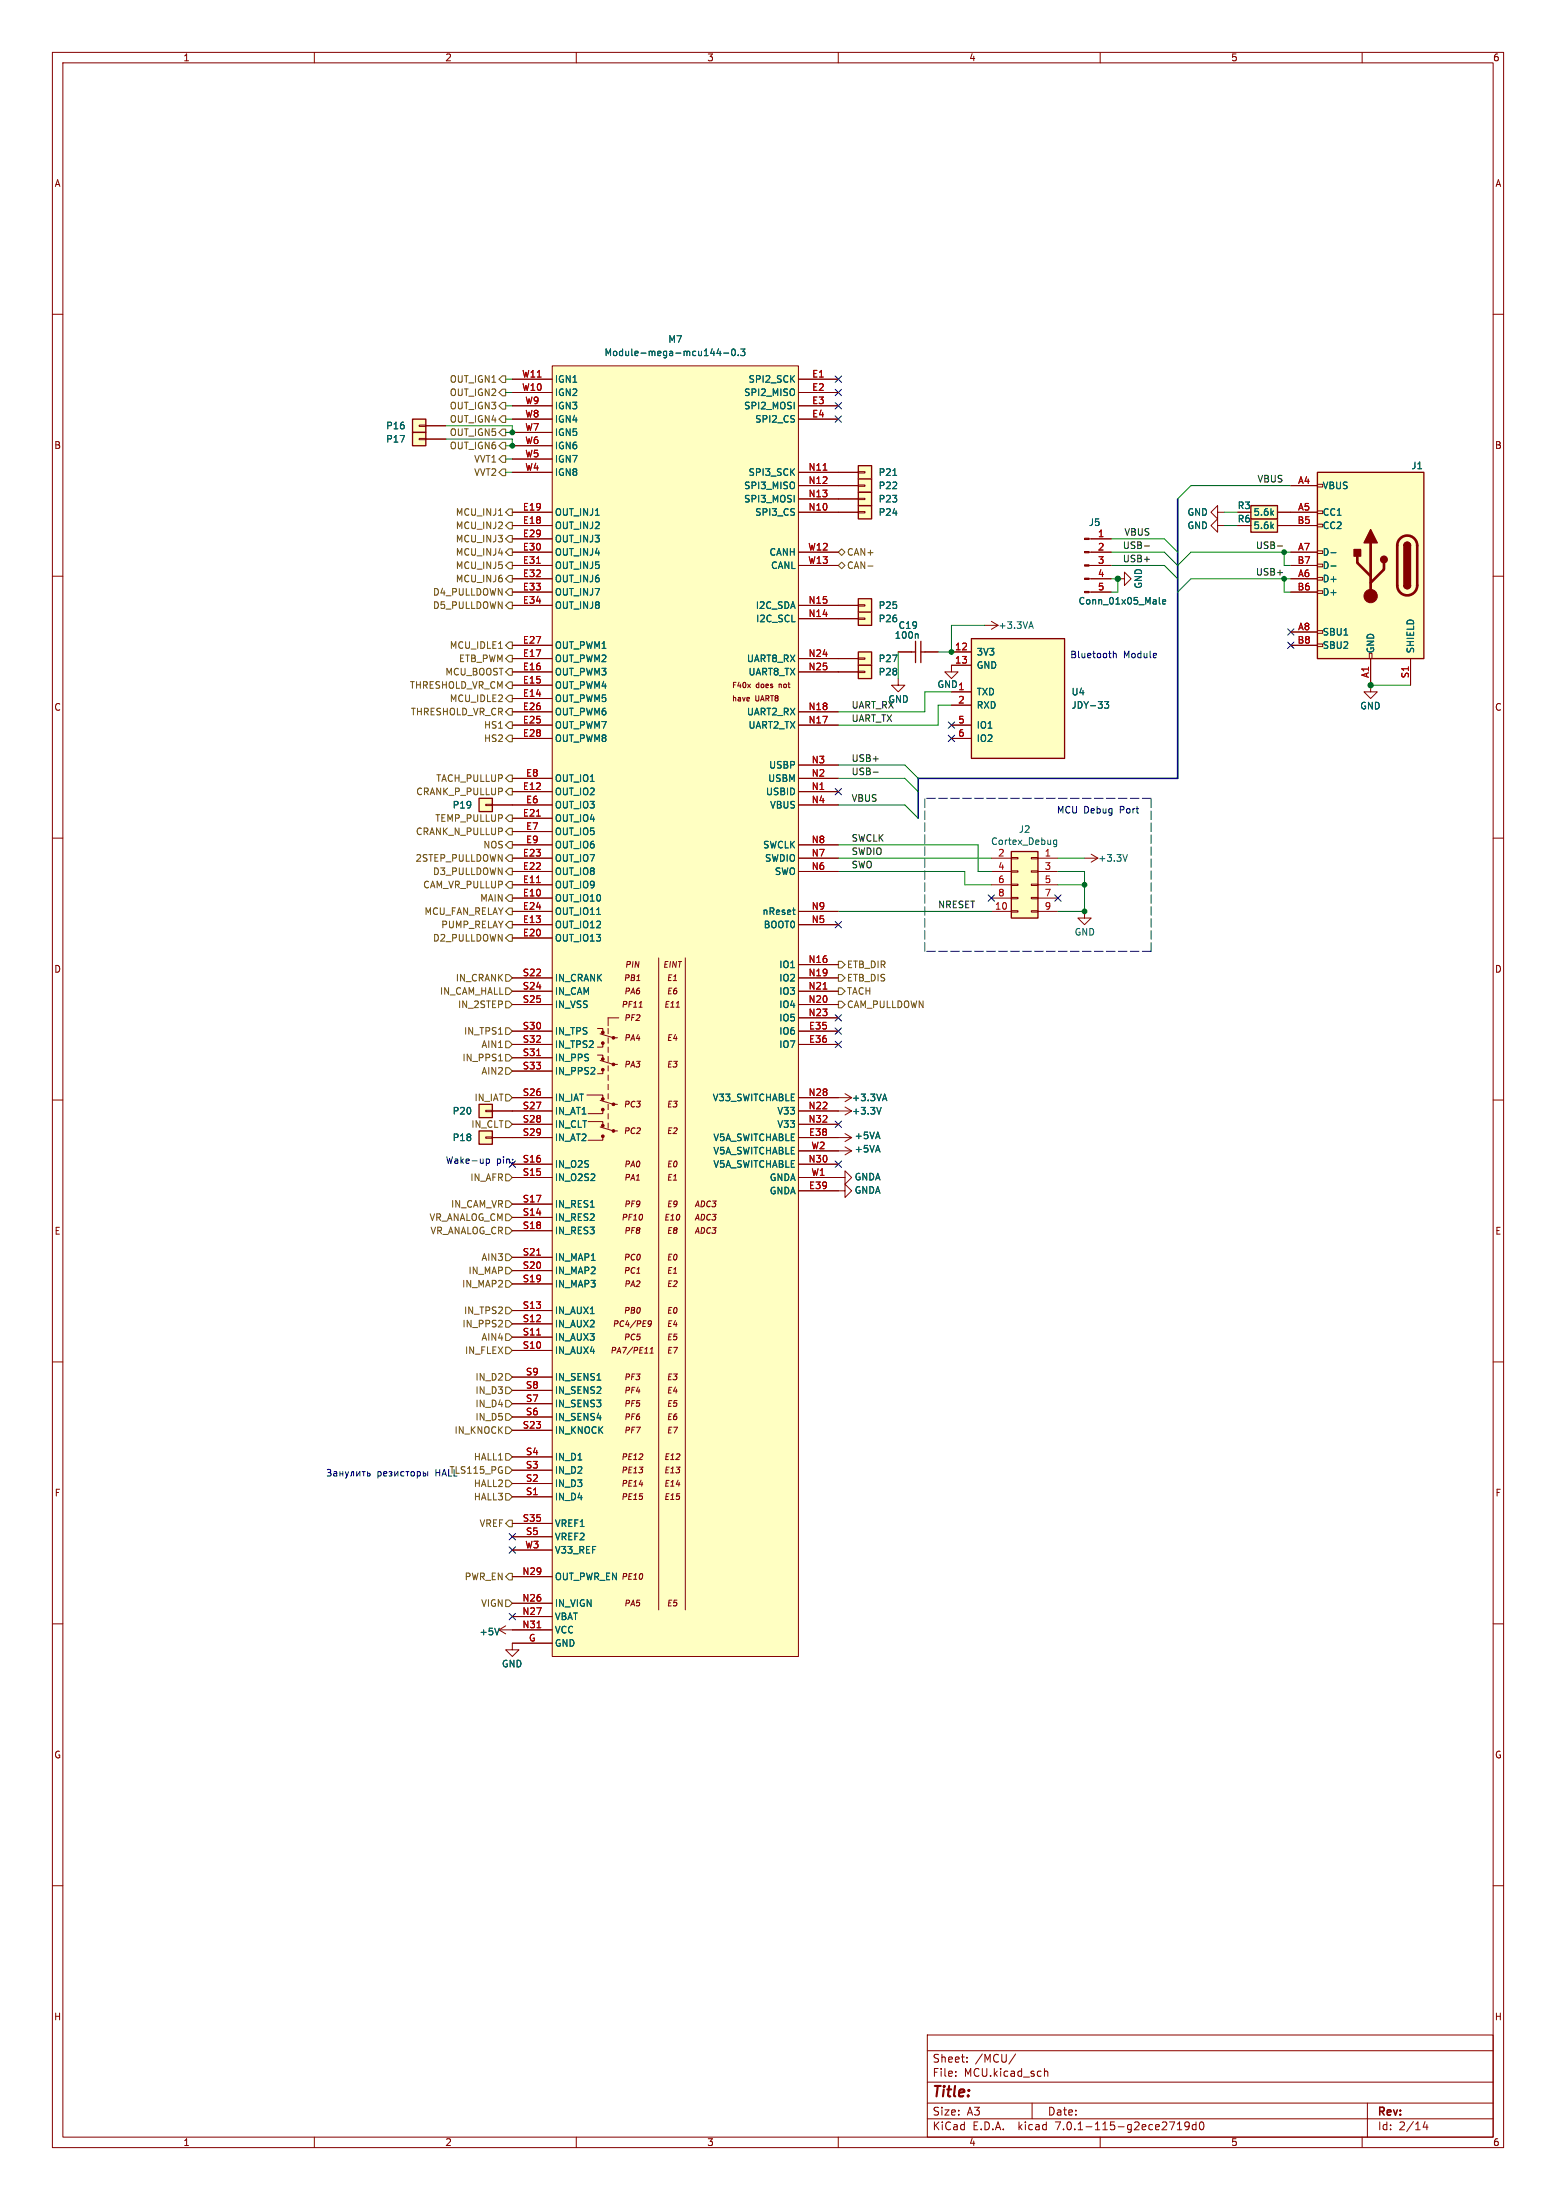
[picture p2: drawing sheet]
<svg xmlns="http://www.w3.org/2000/svg" width="297mm" height="420mm" viewBox="0 0 297 420" stroke-linecap="round" stroke-linejoin="round" font-family="sans-serif">
<g fill="none" stroke="#840000" stroke-width=".19">
<path d="M10 10h277v400h-277zM12 12h273v396h-273zM60 10v2M110 10v2M160 10v2M210 10v2M260 10v2M10 60h2M285 60h2M97.8 72.4h7.6M97.8 74.9h7.6M97.8 77.5h7.6"/>
<path d="M105.4 69.9h47v246.3h-47zM152.4 72.4h7.6M152.4 74.9h7.6M152.4 77.5h7.6M80 81.2h1.3v.2h-1.3zM80 83.7h1.3v.2h-1.3zM81.3 81.3h3.8M81.3 83.8h3.8M97.8 97.8h7.6M97.8 80h7.6M97.8 90.2h7.6M97.8 87.6h7.6"/>
<path d="M97.8 85.1h7.6M97.8 82.6h7.6M152.4 97.8h11.4M152.4 80h7.6M152.4 90.2h11.4M152.4 92.7h11.4M152.4 95.3h11.4M163.8 90h1.3v.3h-1.3zM163.8 97.7h1.3v.2h-1.3zM163.8 92.6h1.3v.2h-1.3zM163.8 95.1h1.3v.3h-1.3zM232.4 97.8v1.3l-1.3-1.3 1.3-1.3v1.3h1.3"/>
<path d="M243.8 97.8h7.7M246.4 92.7h5.1M251.5 97.5h1v.5h-1zM251.5 92.5h1v.5h-1zM10 110h2M97.8 100.3h7.6M97.8 113h7.6M97.8 110.5h7.6M97.8 108h7.6M97.8 105.4h7.6M97.8 102.9h7.6M97.8 115.6h7.6"/>
<path d="M152.4 108h7.6M152.4 105.4h7.6M152.4 115.6h11.4M152.4 118.1h11.4M163.8 118h1.3v.2h-1.3zM163.8 115.4h1.3v.3h-1.3zM188 119.4h2.5M189.2 118.6l1.3 .8M190.5 119.4l-1.3 .7M207.9 113h4.2M207.9 110.5h4.2M207.9 108h4.2"/>
<path d="M207.9 105.4h4.2M207.9 102.9h4.2M213.4 110.5h1.2v-1.3l1.3 1.3-1.3 1.3v-1.3M232.4 100.3v1.3l-1.3-1.3 1.3-1.2v1.2h1.3M243.8 100.3h7.7M246.4 113h5.1M246.4 110.5h5.1M246.4 108h5.1M246.4 105.4h5.1M251.5 112.8h1v.5h-1zM251.5 110.2h1v.5h-1zM251.5 107.7h1v.5h-1z"/>
<path d="M251.5 105.2h1v.5h-1zM251.5 100.1h1v.5h-1zM285 110h2M97.8 133.4h7.6M97.8 130.8h7.6M97.8 128.3h7.6M97.8 125.7h7.6M97.8 138.4h7.6M97.8 135.9h7.6M97.8 123.2h7.6M152.4 128.3h11.4M152.4 125.7h11.4"/>
<path d="M152.4 138.4h7.6M152.4 135.9h7.6M163.8 125.6h1.3v.3h-1.3zM163.8 128.1h1.3v.3h-1.3zM171.4 129.5v1.3h1.3l-1.3 1.3-1.2-1.3h1.2M171.4 124.5h2.6M176.5 124.5h2.6M181.6 138.4h3.8M181.6 132.1h3.8M181.6 124.5h3.8M181.6 134.6h3.8M185.4 127h-3.8v1.3h1.3l-1.3 1.2-1.3-1.2h1.3"/>
<path d="M246.4 123.2h5.1M246.4 120.7h5.1M251.5 122.9h1v.5h-1zM251.5 120.4h1v.5h-1zM261.4 124.7h.5v1h-.5zM261.6 125.7v6.4h-1.3l1.3 1.3 1.3-1.3h-1.3M269.2 125.7v5.1M10 160h2M92.7 153.5h1.3v.3h-1.3zM94 153.7h11.4M97.8 151.1h7.6M97.8 156.2h7.6"/>
<path d="M97.8 141h7.6M97.8 158.8h7.6M97.8 148.6h7.6M152.4 151.1h7.6M152.4 153.7h7.6M152.4 148.6h7.6M152.4 146.1h7.6M181.6 141h3.8M285 160h2M97.8 163.8h7.6M97.8 174h7.6M97.8 166.4h7.6"/>
<path d="M97.8 168.9h7.6M97.8 171.5h7.6M97.8 176.5h7.6M97.8 179.1h7.6M97.8 161.3h7.6M152.4 163.8h7.6M152.4 174h7.6M152.4 166.4h7.6M152.4 176.5h7.6M152.4 161.3h7.6M189.2 163.8h3.8M189.2 174h3.8"/>
<path d="M189.2 166.4h3.8M189.2 168.9h3.8M189.2 171.5h3.8M193 173.9h1.3v.2h-1.3zM193 171.3h1.3v.3h-1.3zM193 168.8h1.3v.2h-1.3zM193 166.2h1.3v.3h-1.3zM193 163.7h1.3v.3h-1.3zM196.8 173.9h1.3v.2h-1.3zM196.8 171.3h1.3v.3h-1.3zM196.8 168.8h1.3v.2h-1.3zM196.8 166.2h1.3v.3h-1.3z"/>
<path d="M196.8 163.7h1.3v.3h-1.3zM198.1 163.8h3.8M198.1 174h3.8M198.1 166.4h3.8M198.1 168.9h3.8M198.1 171.5h3.8M207 174v1.3h1.3l-1.3 1.2-1.3-1.2h1.3M207 163.8h2.5M208.3 163.1l1.2 .7M209.5 163.8l-1.2 .8M97.8 196.9h7.6M97.8 199.4h7.6"/>
<path d="M97.8 186.7h7.6M97.8 191.8h7.6M97.8 189.2h7.6M114 196.3h1.1v.8M114.6 197.4l2.5 .7h.8M115.1 199.1v.8h-1.1M116.1 196.3v1.1M116.1 198.1v1M116.1 199.9v1M118.1 194.3h-2v1.5M125.7 182.9v124.4M130.8 182.9v124.4"/>
<path d="M152.4 194.3h7.6M152.4 196.9h7.6M152.4 199.4h7.6M152.4 184.2h7.6M152.4 186.7h7.6M152.4 191.8h7.6M152.4 189.2h7.6M10 210h2M92.7 217h1.3v.3h-1.3zM92.7 212h1.3v.2h-1.3zM94 217.2h11.4M94 212.1h11.4"/>
<path d="M97.8 209.6h7.6M97.8 214.6h7.6M97.8 201.9h7.6M97.8 204.5h7.6M112 209h3.1v.8M112.3 214.1h2.8v.8M114 201.4h1.1v.8M114.6 215.1l2.5 .8h.8M114.6 210.1l2.5 .7h.8M114.6 202.4l2.5 .8h.8M115.1 216.9v.8h-2.8M115.1 211.8v.8h-2.8"/>
<path d="M115.1 204.2v.8h-1.1M116.1 201.7v1M116.1 203.5v1M116.1 205.2v1M116.1 207v1M116.1 208.8v1M116.1 210.8v1M116.1 212.6v1M116.1 214.4v1M152.4 217.2h10.2M152.4 212.1h10.2M152.4 209.6h10.2"/>
<path d="M152.4 214.6h7.6M152.4 219.7h10.2M161.3 211.3l1.3 .8M161.3 218.9l1.3 .8M161.3 216.4l1.3 .8M161.3 208.8l1.3 .8M162.6 212.1l-1.3 .8M162.6 219.7l-1.3 .8M162.6 217.2l-1.3 .7M162.6 209.6l-1.3 .7M285 210h2M97.8 222.3h7.6"/>
<path d="M97.8 232.4h7.6M97.8 224.8h7.6M97.8 229.9h7.6M97.8 235h7.6M152.4 227.3h8.9v-1.2l1.3 1.2-1.3 1.3v-1.3M152.4 224.8h8.9v-1.3l1.3 1.3-1.3 1.3v-1.3M152.4 222.3h7.6M10 260h2M97.8 257.8h7.6M97.8 255.3h7.6M97.8 252.7h7.6M97.8 250.2h7.6"/>
<path d="M97.8 245.1h7.6M97.8 242.6h7.6M97.8 240h7.6M123.8 252.2l.4-.1 .2 .2-.2 .7-.2 .2h-.3M124.1 258.3h.6M124.2 257.5l.3-.3-.1 1.1M124.3 252.6l-.2 .2h-.3M285 260h2M97.8 273.1h7.6M97.8 278.1h7.6M97.8 270.5h7.6M97.8 268h7.6"/>
<path d="M97.8 265.4h7.6M97.8 262.9h7.6M97.8 285.8h7.6M97.8 283.2h7.6M97.8 280.7h7.6M97.8 290.8h7.6M97.8 293.4h7.6M97.8 295.9h7.6M10 310h2M95.2 311.2h10.2M95.2 311.2l1.3 .7M96.5 310.4l-1.3 .8"/>
<path d="M97.8 306.1h7.6M97.8 308.6h7.6M97.8 301h7.6M105.4 313.7h-7.6v1.3h-1.3l1.3 1.2 1.3-1.2h-1.3M285 310h2M10 360h2M285 360h2M177 388.5h108v19.5h-108zM177 397.5h108M177 391.5h108M182.4 396.2v.2M182.4 395.5v.1"/>
<path d="M184.6 393.5v.2M184.6 392.8v.1M193.9 392.1l-1.3 1.9M199.4 394.9v1.5M199.4 395.5l.2-.1 .3 .1 .1 .9M60 408v2M110 408v2M160 408v2M177 404.5h108M177 401.5h108M197 401.5v3M210 408v2"/>
<path d="M224.7 406.6h.9M224.7 405.5l.4-.4v1.5M227 405.7l-.3 .3h-.3l-.3-.3 .2-.5 .4-.1 .2 .1a.99 .99 0 0 1-.3 1.4h-.3M228.3 405.7l-.4-.1-.3 .3 .1 .6h.6M228.3 405.1v1.5M229.1 405.2l.2-.1a.8 .8 0 0 1 .5 .7 .8 .8 0 0 1-.5 .8 1 1 0 0 1-.2-1.4zM260 408v2M261 401.5v6.5M272 405l-.4 1.1h1M272.4 405.6v1"/>
</g>
<g fill="none" stroke="#006464" stroke-width=".19">
<path d="M137.2 66.6l-.3 .9h.7M137.5 67.1v.8M138.1 67.4h1M139.8 66.7l.1-.1a.68 .68 0 0 1 .5 .7 .68 .68 0 0 1-.5 .6 .84 .84 0 0 1-.1-1.2zM140.9 67.8v.1M141.4 66.6h.8l-.4 .5 .3 .1v.6l-.2 .1-.5-.1M170.4 90.8h.8M196.5 119.6h.6M196.8 118.7l.4 1.3M221.3 114.1v1l.2 .2M221.9 114.9l.6-.1-.1-.3h-.3l-.2 .2 .1 .6h.4M254 105.5h1"/>
<path d="M254 108.1h1M175.1 121l.2 .2v.7M210.8 133.9h.8l-.4 .5 .4 .1v.6l-.2 .1-.5-.1M151.3 173.7h.5M151.5 174.5l.3 .1M201.7 160.4v1l-.3 .2h-.3M201.7 160.4h-.4l-.2 .2 .1 .6h.5M215.2 163.1l-.4 1.3M168.2 211.4l-.4 1.3M168.6 209.8h.6M168.9 208.9l.4 1.2M95.3 310.8l-.4 1.3"/>
</g>
<g fill="#ffffc2" stroke="#ffffc2" stroke-width=".19">
<path d="M193 162.6h5.1v12.7h-5.1z"/>
<path d="M238.8 99.1h5v2.5h-5z"/>
<path d="M238.8 96.5h5v2.6h-5z"/>
<path d="M91.4 215.9h2.6v2.5h-2.6z"/>
<path d="M91.4 210.8h2.6v2.6h-2.6z"/>
<path d="M78.7 80h2.6v2.6h-2.6z"/>
<path d="M78.7 82.6h2.6v2.5h-2.6z"/>
<path d="M105.4 69.9h47v246.3h-47z"/>
<path d="M251.5 90.2h20.3v35.5h-20.3z"/>
<path d="M185.4 121.9h17.8v22.9h-17.8z"/>
<path d="M163.8 88.9h2.6v2.5h-2.6z"/>
<path d="M163.8 96.5h2.6v2.6h-2.6z"/>
<path d="M163.8 91.4h2.6v2.6h-2.6z"/>
<path d="M163.8 94h2.6v2.5h-2.6z"/>
<path d="M163.8 124.5h2.6v2.5h-2.6z"/>
<path d="M163.8 116.8h2.6v2.6h-2.6z"/>
<path d="M163.8 114.3h2.6v2.5h-2.6z"/>
<path d="M91.4 152.4h2.6v2.5h-2.6z"/>
<path d="M163.8 127h2.6v2.5h-2.6z"/>
</g>
<g fill="none" stroke="#840000" stroke-width=".25">
<path d="M78.7 80h2.6v2.6h-2.6zM78.7 82.6h2.6v2.5h-2.6zM163.8 88.9h2.6v2.5h-2.6zM163.8 96.5h2.6v2.6h-2.6zM163.8 91.4h2.6v2.6h-2.6zM163.8 94h2.6v2.5h-2.6zM238.8 99.1h5v2.5h-5zM238.8 96.5h5v2.6h-5zM251.5 90.2h20.3v35.5h-20.3zM163.8 116.8h2.6v2.6h-2.6zM163.8 114.3h2.6v2.5h-2.6zM268 111.8a.64 .64 0 0 0 .6 .6 .64 .64 0 0 0 .6-.6"/>
<path d="M268 104.1a.64 .64 0 0 1 .6-.6 .64 .64 0 0 1 .6 .6M163.8 124.5h2.6v2.5h-2.6zM163.8 127h2.6v2.5h-2.6zM174 124.5h.8M174.8 122.4v4.1M175.8 124.5h.7M175.8 122.4v4.1M185.4 121.9h17.8v22.9h-17.8zM91.4 152.4h2.6v2.5h-2.6zM193 162.6h5.1v12.7h-5.1zM91.4 215.9h2.6v2.5h-2.6zM91.4 210.8h2.6v2.6h-2.6z"/>
</g>
<g fill="#840000" stroke="#840000" stroke-width=".19">
<path d="M207 112.9h.9v.3h-.9z"/>
<path d="M207 110.4h.9v.2h-.9z"/>
<path d="M207 107.8h.9v.3h-.9z"/>
<path d="M207 105.3h.9v.2h-.9z"/>
<path d="M207 102.7h.9v.3h-.9z"/>
<circle cx="115.1" cy="216.9" r=".25"/>
<circle cx="115.1" cy="214.9" r=".25"/>
<circle cx="115.1" cy="211.8" r=".25"/>
<circle cx="115.1" cy="209.8" r=".25"/>
<circle cx="115.1" cy="204.2" r=".25"/>
<circle cx="115.1" cy="202.2" r=".25"/>
<circle cx="115.1" cy="199.1" r=".25"/>
<circle cx="115.1" cy="197.1" r=".25"/>
<circle cx="117.1" cy="215.9" r=".25"/>
<circle cx="117.1" cy="210.8" r=".25"/>
<circle cx="117.1" cy="203.2" r=".25"/>
<circle cx="117.1" cy="198.1" r=".25"/>
<circle cx="261.6" cy="113.8" r="1.27"/>
</g>
<path d="M157.1 89.8h.7M157.1 188.8h.7M102.4 201.5h.8M102.4 239.6h.8M102.4 254.9h.8M102.5 310.7h.7" fill="none" stroke="#a90000" stroke-width=".19"/>
<path d="M259.1 106.2v1.2l2.5 2.6M261.6 103.6v10.2M264.2 107.4v1.3l-2.6 2.6M267.3 102.8a1.9 1.9 0 0 1 2-.4 1.9 1.9 0 0 1 1.2 1.7v7.7a1.91 1.91 0 0 1-1.9 1.9 1.91 1.91 0 0 1-1.9-1.9v-7.8l.2-.7z" fill="none" stroke="#840000" stroke-width=".51"/>
<g fill="#840000" stroke="#840000" stroke-width=".25">
<path d="M268 111.8h1.2a.64 .64 0 0 1-.6 .6 .64 .64 0 0 1-.6-.6z"/>
<path d="M268 104.1h1.2v7.7h-1.2z"/>
<path d="M268.2 103.7a.63 .63 0 0 1 .6-.1 .63 .63 0 0 1 .4 .5h-1.2z"/>
<path d="M261.6 101.1l1.3 2.5h-2.6z"/>
<path d="M258.4 104.9h1.3v1.3h-1.3z"/>
<circle cx="264.2" cy="106.8" r=".63"/>
</g>
<g fill="none" stroke="#725600" stroke-width=".19">
<path d="M95.9 71.8h.6v1.2h-.6l-.7-.6zM95.9 76.8h.6v1.3h-.6l-.7-.6zM95.9 74.3h.6v1.3h-.6l-.7-.7zM95.9 79.4h.6v1.2h-.6l-.7-.6zM95.2 98.4h.7M95.9 89.5h.6v1.3h-.6l-.7-.6zM95.9 87h.6v1.3h-.6l-.7-.7zM95.9 81.9h.6v1.3h-.6l-.7-.6zM95.9 84.5h.6v1.2h-.6l-.7-.6zM97.2 97.2h.6v1.2h-.6l-.7-.6zM97.2 99.7h.6v1.3h-.6l-.7-.7zM97.2 104.8h.6v1.2h-.6l-.7-.6z"/>
<path d="M97.2 102.2h.6v1.3h-.6l-.7-.6zM97.2 114.9h.6v1.3h-.6l-.7-.6zM97.2 112.4h.6v1.3h-.6l-.7-.7zM97.2 107.3h.6v1.3h-.6l-.7-.6zM97.2 109.9h.6v1.2h-.6l-.7-.6zM160 108l.7-.7 .6 .7-.6 .6zM160 105.4l.7-.6 .6 .6-.6 .6zM165.7 108.1h.9M97.2 122.6h.6v1.2h-.6l-.7-.6zM97.2 135.3h.6v1.2h-.6l-.7-.6zM97.2 137.8h.6v1.3h-.6l-.7-.7zM97.2 132.7h.6v1.3h-.6l-.7-.6z"/>
<path d="M97.2 130.2h.6v1.2h-.6l-.7-.6zM97.2 125.1h.6v1.3h-.6l-.7-.7zM97.2 127.6h.6v1.3h-.6l-.7-.6zM97.2 150.5h.6v1.3h-.6l-.7-.7zM97.2 148h.6v1.2h-.6l-.7-.6zM97.2 158.1h.6v1.3h-.6l-.7-.6zM97.2 155.6h.6v1.2h-.6l-.7-.6zM97.2 140.3h.6v1.3h-.6l-.7-.6zM97.2 173.4h.6v1.2h-.6l-.7-.6zM97.2 178.4h.6v1.3h-.6l-.7-.6zM97.2 175.9h.6v1.3h-.6l-.7-.7zM97.2 165.7h.6v1.3h-.6l-.7-.6z"/>
<path d="M97.2 170.8h.6v1.3h-.6l-.7-.6zM97.2 168.3h.6v1.2h-.6l-.7-.6zM97.2 163.2h.6v1.3h-.6l-.7-.7zM97.2 160.7h.6v1.2h-.6l-.7-.6zM96.5 186.1h.7l.6 .6-.6 .6h-.7zM96.5 191.1h.7l.6 .7-.6 .6h-.7zM96.5 196.2h.7l.6 .7-.6 .6h-.7zM96.5 198.8h.7l.6 .6-.6 .6h-.7zM96.5 188.6h.7l.6 .6-.6 .7h-.7zM160 183.5h.7l.6 .7-.6 .6h-.7zM160 186.1h.7l.6 .6-.6 .6h-.7zM160 188.6h.7l.6 .6-.6 .7h-.7z"/>
<path d="M160 191.1h.7l.6 .7-.6 .6h-.7zM95.2 202.5h.7M96.5 203.8h.7l.6 .7-.6 .6h-.7zM96.5 201.3h.7l.6 .6-.6 .7h-.7zM96.5 208.9h.7l.6 .7-.6 .6h-.7zM96.5 214h.7l.6 .6-.6 .7h-.7zM96.5 239.4h.7l.6 .6-.6 .7h-.7zM96.5 231.8h.7l.6 .6-.6 .6h-.7zM96.5 234.3h.7l.6 .7-.6 .6h-.7zM96.5 229.2h.7l.6 .7-.6 .6h-.7zM96.5 224.2h.7l.6 .6-.6 .6h-.7zM96.5 252.1h.7l.6 .6-.6 .7h-.7z"/>
<path d="M96.5 241.9h.7l.6 .7-.6 .6h-.7zM96.5 244.5h.7l.6 .6-.6 .6h-.7zM96.5 254.6h.7l.6 .7-.6 .6h-.7zM96.5 249.6h.7l.6 .6-.6 .6h-.7zM96.5 257.2h.7l.6 .6-.6 .6h-.7zM96.5 277.5h.7l.6 .6-.6 .7h-.7zM96.5 264.8h.7l.6 .6-.6 .7h-.7zM96.5 267.3h.7l.6 .7-.6 .6h-.7zM96.5 272.4h.7l.6 .7-.6 .6h-.7zM96.5 262.3h.7l.6 .6-.6 .6h-.7zM96.5 269.9h.7l.6 .6-.6 .6h-.7zM95.7 280.7h.2l-.1 .5"/>
<path d="M96.5 285.1h.7l.6 .7-.6 .6h-.7zM96.5 282.6h.7l.6 .6-.6 .6h-.7zM96.5 280h.7l.6 .7-.6 .6h-.7zM97.2 290.2h.6v1.3h-.6l-.7-.7zM96.5 305.4h.7l.6 .7-.6 .6h-.7zM97.2 300.4h.6v1.2h-.6l-.7-.6z"/>
</g>
<path d="M218.4 104.2h1M243.8 104.2h1M166.7 147.4h.9" fill="none" stroke="#0f0f0f" stroke-width=".19"/>
<g fill="none" stroke="#0000c2" stroke-width=".19">
<path d="M212.5 124.3v1.3M212.5 124.8l.2-.1 .3 .1 .1 .8M220.6 124.7l.1 .3-.6 .2M220.7 125.5l-.1 .1M92.8 221.2v1.3M92.8 221.3l.4-.1 .2 .3-.1 .5h-.5M62.5 280.6l.4-.1 .2 .1v.3l-.2 .2M62.7 281.1h.2M62.9 281.1l.3 .3-.1 .3-.1 .1-.5-.1M63.7 281h.5l.1 .8M64.3 281.2l-.4 .1-.2 .2 .2 .3 .4-.1M64.9 281.4h.5"/>
<path d="M64.9 280.9v.9M65.4 280.9v.9M65.9 280.9l.3 .9M66.2 281.8l-.3 .4M66.5 280.9l-.3 .9M66.9 281.8l.4-.9h.2v.9M68.1 280.9v.9l.6-.9v.9M69.1 280.9h.6M69.4 280.9v.9M70.2 280.9v.9l.4-.1v-.4l-.4-.1M72.1 281l.4-.1 .3 .3-.2 .5h-.5M72.1 280.9v1.3"/>
<path d="M73.2 281.4l.6-.2v-.2l-.4-.1-.2 .2 .1 .6h.5M74.3 281h.4l.1 .2-.2 .2M74.5 281.4h.1M74.6 281.4l.2 .1-.1 .2h-.4M75.4 280.9v.9l.6-.9v.9M77.1 281l-.4-.1-.2 .3 .1 .5h.5M77.5 280.9h.6M77.8 280.9v.9M78.5 281.1l.2-.2 .3 .2 .1 .4-.1 .2-.3 .1-.2-.1zM79.6 281l.4-.1 .3 .3-.2 .5h-.5M79.6 280.9v1.3M80.8 280.9v.9l.4-.1v-.4l-.4-.1"/>
<path d="M81.6 280.9v.9"/>
</g>
<path d="M219.7 152.4h-43.2M176.5 181.6v-29.2M219.7 181.6h-43.2M219.7 181.6v-29.2" fill="none" stroke="#0000c2" stroke-width=".19" stroke-dasharray="1.7 .6"/>
<path d="M224.8 95.3v53.3h-49.5v7.6" fill="none" stroke="#000084" stroke-width=".3"/>
<g fill="none" stroke="#009600" stroke-width=".19">
<path d="M96.5 72.4h1.3M96.5 74.9h1.3M96.5 77.5h1.3M85.1 83.8h12.7v1.3h-1.3M85.1 81.3h12.7v1.3h-1.3M96.5 87.6h1.3M96.5 90.2h1.3M96.5 80h1.3M233.7 97.8h2.5M246.4 92.7h-19.1l-2.5 2.6M188 119.4h-6.4v5.1h-2.5M212.1 110.5h1.3v2.5h-1.3"/>
<path d="M212.1 108h10.1l2.6 2.5M212.1 105.4h10.1l2.6 2.6 2.5-2.6h19.1M212.1 102.9h10.1l2.6 2.5M233.7 100.3h2.5M245.1 110.5v2.5h1.3M245.1 105.4v2.6h1.3M246.4 110.5h-19.1l-2.5 2.5M171.4 124.5v5M181.6 132.1h-5.1v3.8h-16.5M181.6 134.6h-2.5v3.8h-19.1M261.6 130.8h7.6M160 146.1h12.7l2.6 2.5"/>
<path d="M160 148.6h12.7l2.6 2.5M160 153.7h12.7l2.6 2.5M160 163.8h29.2M160 166.4h24.1v2.5h5.1M160 161.3h26.7v5.1h2.5M160 174h29.2M201.9 163.8h5.1M201.9 166.4h5.1v7.6h-5.1M201.9 168.9h5.1"/>
</g>
<g fill="none" stroke="#000084" stroke-width=".19">
<path d="M159.4 76.9l1.2 1.2M159.4 71.8l1.2 1.2M159.4 74.3l1.2 1.2M159.4 79.4l1.2 1.2M160.6 76.9l-1.2 1.2M160.6 71.8l-1.2 1.2M160.6 74.3l-1.2 1.2M160.6 79.4l-1.2 1.2M181 137.8l1.2 1.2M182.2 137.8l-1.2 1.2M245.8 120l1.2 1.3M245.8 122.6l1.2 1.2"/>
<path d="M247 120l-1.2 1.3M247 122.6l-1.2 1.2M159.4 150.5l1.2 1.2M160.6 150.5l-1.2 1.2M181 140.4l1.2 1.2M182.2 140.4l-1.2 1.2M159.4 175.9l1.2 1.2M160.6 175.9l-1.2 1.2M188.6 170.8l1.2 1.3M189.8 170.8l-1.2 1.3M201.3 170.8l1.2 1.3M202.5 170.8l-1.2 1.3"/>
<path d="M159.4 196.2l1.2 1.3M159.4 198.8l1.2 1.2M159.4 193.7l1.2 1.2M160.6 196.2l-1.2 1.3M160.6 198.8l-1.2 1.2M160.6 193.7l-1.2 1.2M159.4 214l1.2 1.2M160.6 214l-1.2 1.2M97.2 221.6l1.2 1.3M98.4 221.6l-1.2 1.3M159.4 221.6l1.2 1.3M160.6 221.6l-1.2 1.3"/>
<path d="M97.2 295.3l1.2 1.2M97.2 292.8l1.2 1.2M98.4 295.3l-1.2 1.2M98.4 292.8l-1.2 1.2M97.2 308l1.2 1.2M98.4 308l-1.2 1.2"/>
</g>
<g fill="#009600" stroke="#009600" stroke-width=".19">
<circle cx="245.1" cy="110.5" r=".46"/>
<circle cx="245.1" cy="105.4" r=".46"/>
<circle cx="213.4" cy="110.5" r=".51"/>
<circle cx="181.6" cy="124.5" r=".46"/>
<circle cx="97.8" cy="85.1" r=".46"/>
<circle cx="97.8" cy="82.6" r=".46"/>
<circle cx="207" cy="174" r=".46"/>
<circle cx="207" cy="168.9" r=".46"/>
<circle cx="261.6" cy="130.8" r=".51"/>
</g>
<text font-size="2.8" fill="#840000" x="178" y="400.8">Title:</text>
<g font-size="2.1" fill="#840000">
<text x="178" y="393.9">Sheet:</text>
<text x="186.2" y="393.9">/MCU/</text>
<text x="178" y="396.6">File:</text>
<text x="184" y="396.6">MCU.kicad_sch</text>
<text x="178" y="406.8">KiCad</text>
<text x="178" y="404">Size:</text>
<text x="184.6" y="404">A3</text>
<text x="185.7" y="406.8">E.D.A.</text>
<text x="194.4" y="406.8">kicad</text>
<text x="200" y="404">Date:</text>
<text x="201.5" y="406.8">7.0.1-115-g2ece2719d0</text>
<text x="263" y="404.2">Rev:</text>
<text x="263" y="406.8">Id:</text>
<text x="267" y="406.8">2/14</text>
</g>
<g font-size="1.8" fill="#840000">
<text x="35" y="11.8">1</text>
<text x="85" y="11.8">2</text>
<text x="135" y="11.8">3</text>
<text x="185" y="11.8">4</text>
<text x="235" y="11.8">5</text>
<text x="285" y="11.8">6</text>
<text x="10.4" y="35.8">A</text>
<text x="285.4" y="35.8">A</text>
<text x="10.3" y="85.8">B</text>
<text x="285.3" y="85.8">B</text>
<text x="236.2" y="99.9">R6</text>
<text x="236.2" y="97.3">R3</text>
<text x="10.3" y="135.8">C</text>
<text x="285.3" y="135.8">C</text>
<text x="10.3" y="185.8">D</text>
<text x="285.3" y="185.8">D</text>
<text x="10.4" y="235.8">E</text>
<text x="285.4" y="235.8">E</text>
<text x="10.4" y="285.8">F</text>
<text x="285.4" y="285.8">F</text>
<text x="10.3" y="335.8">G</text>
<text x="285.3" y="335.8">G</text>
<text x="10.3" y="385.8">H</text>
<text x="285.3" y="385.8">H</text>
<text x="35" y="409.8">1</text>
<text x="85" y="409.8">2</text>
<text x="135" y="409.8">3</text>
<text x="185" y="409.8">4</text>
<text x="235" y="409.8">5</text>
<text x="285" y="409.8">6</text>
</g>
<g font-size="1.8" fill="#006464">
<text x="127.5" y="65.6">M7</text>
<text x="115.3" y="68.1">Module-mega-mcu144-0.3</text>
<text x="105.9" y="75.8">IGN2</text>
<text x="105.9" y="73.2">IGN1</text>
<text x="141.9" y="75.8">SPI2_MISO</text>
<text x="142.8" y="73.2">SPI2_SCK</text>
<text x="73.6" y="82.1">P16</text>
<text x="105.9" y="83.4">IGN5</text>
<text x="105.9" y="80.8">IGN4</text>
<text x="105.9" y="78.3">IGN3</text>
<text x="141.9" y="78.3">SPI2_MOSI</text>
<text x="144" y="80.8">SPI2_CS</text>
<text x="73.6" y="84.6">P17</text>
<text x="105.9" y="88.5">IGN7</text>
<text x="105.9" y="85.9">IGN6</text>
<text x="269.4" y="89.7">J1</text>
<text x="105.9" y="91">IGN8</text>
<text x="141.9" y="93.5">SPI3_MISO</text>
<text x="142.8" y="91">SPI3_SCK</text>
<text x="167.6" y="91">P21</text>
<text x="167.6" y="93.5">P22</text>
<text x="252.5" y="93.5">VBUS</text>
<text x="105.9" y="101.2">OUT_INJ2</text>
<text x="105.9" y="98.6">OUT_INJ1</text>
<text x="141.9" y="96.1">SPI3_MOSI</text>
<text x="144" y="98.6">SPI3_CS</text>
<text x="167.6" y="98.6">P24</text>
<text x="167.6" y="96.1">P23</text>
<text x="207.8" y="100.6">J5</text>
<text x="226.6" y="101.2">GND</text>
<text x="226.6" y="98.6">GND</text>
<text x="239.2" y="101.2">5.6k</text>
<text x="239.2" y="98.6">5.6k</text>
<text x="252.5" y="98.6">CC1</text>
<text x="252.5" y="101.2">CC2</text>
<text x="105.9" y="103.7">OUT_INJ3</text>
<text x="105.9" y="106.2">OUT_INJ4</text>
<text x="146.7" y="106.2">CANH</text>
<text x="252.5" y="106.2">D-</text>
<text x="105.9" y="108.8">OUT_INJ5</text>
<text x="105.9" y="111.3">OUT_INJ6</text>
<text x="105.9" y="113.9">OUT_INJ7</text>
<text x="147" y="108.8">CANL</text>
<text x="218.1" y="112.4" transform="rotate(-90 218.1 112.4)">GND</text>
<text x="252.5" y="111.3">D+</text>
<text x="252.5" y="113.9">D+</text>
<text x="252.5" y="108.8">D-</text>
<text x="105.9" y="116.4">OUT_INJ8</text>
<text x="144.1" y="116.4">I2C_SDA</text>
<text x="144.2" y="118.9">I2C_SCL</text>
<text x="167.6" y="118.9">P26</text>
<text x="167.6" y="116.4">P25</text>
<text x="205.8" y="115.6">Conn_01x05_Male</text>
<text x="105.9" y="124">OUT_PWM1</text>
<text x="170.7" y="122.1">100n</text>
<text x="171.4" y="120.2">C19</text>
<text x="186.4" y="125.3">3V3</text>
<text x="190.5" y="120.2">+3.3VA</text>
<text x="252.5" y="121.5">SBU1</text>
<text x="252.5" y="124">SBU2</text>
<text x="262.4" y="124.7" transform="rotate(-90 262.4 124.7)">GND</text>
<text x="270.1" y="124.7" transform="rotate(-90 270.1 124.7)">SHIELD</text>
<text x="105.9" y="131.6">OUT_PWM4</text>
<text x="105.9" y="129.1">OUT_PWM3</text>
<text x="105.9" y="126.6">OUT_PWM2</text>
<text x="142.5" y="126.6">UART8_RX</text>
<text x="142.8" y="129.1">UART8_TX</text>
<text x="167.6" y="126.6">P27</text>
<text x="167.6" y="129.1">P28</text>
<text x="178.9" y="131.5">GND1</text>
<text x="186.4" y="127.8">GND</text>
<text x="105.9" y="134.2">OUT_PWM5</text>
<text x="105.9" y="136.7">OUT_PWM6</text>
<text x="142.5" y="136.7">UART2_RX</text>
<text x="169.5" y="134.3">GND</text>
<text x="186.4" y="132.9">TXD</text>
<text x="186.4" y="135.4">RXD</text>
<text x="204.5" y="132.9">U4</text>
<text x="204.5" y="135.4">JDY-33</text>
<text x="259.6" y="135.6">GND</text>
<text x="105.9" y="139.3">OUT_PWM7</text>
<text x="105.9" y="141.8">OUT_PWM8</text>
<text x="142.8" y="139.3">UART2_TX</text>
<text x="186.4" y="139.3">IO1</text>
<text x="186.4" y="141.8">IO2</text>
<text x="105.9" y="149.4">OUT_IO1</text>
<text x="146.5" y="149.4">USBM</text>
<text x="146.7" y="146.9">USBP</text>
<text x="86.3" y="154.5">P19</text>
<text x="105.9" y="152">OUT_IO2</text>
<text x="105.9" y="154.5">OUT_IO3</text>
<text x="146.1" y="152">USBID</text>
<text x="146.9" y="154.5">VBUS</text>
<text x="105.9" y="157">OUT_IO4</text>
<text x="105.9" y="159.6">OUT_IO5</text>
<text x="189.1" y="161.5">Cortex_Debug</text>
<text x="194.4" y="159.1">J2</text>
<text x="105.9" y="167.2">OUT_IO8</text>
<text x="105.9" y="164.7">OUT_IO7</text>
<text x="105.9" y="162.1">OUT_IO6</text>
<text x="145.5" y="162.1">SWCLK</text>
<text x="145.9" y="164.7">SWDIO</text>
<text x="147.8" y="167.2">SWO</text>
<text x="209.6" y="164.7">+3.3V</text>
<text x="105.9" y="172.3">OUT_IO10</text>
<text x="105.9" y="169.7">OUT_IO9</text>
<text x="105.9" y="177.4">OUT_IO12</text>
<text x="105.9" y="179.9">OUT_IO13</text>
<text x="105.9" y="174.8">OUT_IO11</text>
<text x="145.4" y="174.8">nReset</text>
<text x="145.7" y="177.4">BOOT0</text>
<text x="205.1" y="178.8">GND</text>
<text x="148.6" y="185">IO1</text>
<text x="105.9" y="187.5">IN_CRANK</text>
<text x="105.9" y="190.1">IN_CAM</text>
<text x="148.6" y="187.5">IO2</text>
<text x="148.6" y="190.1">IO3</text>
<text x="105.9" y="192.6">IN_VSS</text>
<text x="105.9" y="197.7">IN_TPS</text>
<text x="148.6" y="197.7">IO6</text>
<text x="148.6" y="192.6">IO4</text>
<text x="148.6" y="195.1">IO5</text>
<text x="105.9" y="202.8">IN_PPS</text>
<text x="105.9" y="200.2">IN_TPS2</text>
<text x="148.6" y="200.2">IO7</text>
<text x="105.9" y="205.3">IN_PPS2</text>
<text x="86.3" y="212.9">P20</text>
<text x="105.9" y="210.4">IN_IAT</text>
<text x="105.9" y="212.9">IN_AT1</text>
<text x="105.9" y="215.5">IN_CLT</text>
<text x="135.9" y="210.4">V33_SWITCHABLE</text>
<text x="148.3" y="212.9">V33</text>
<text x="148.3" y="215.5">V33</text>
<text x="162.6" y="212.9">+3.3V</text>
<text x="162.6" y="210.4">+3.3VA</text>
<text x="86.3" y="218">P18</text>
<text x="105.9" y="218">IN_AT2</text>
<text x="136" y="218">V5A_SWITCHABLE</text>
<text x="136" y="220.5">V5A_SWITCHABLE</text>
<text x="163.1" y="220.2">+5VA</text>
<text x="163.1" y="217.6">+5VA</text>
<text x="105.9" y="225.6">IN_O2S2</text>
<text x="105.9" y="223.1">IN_O2S</text>
<text x="136" y="223.1">V5A_SWITCHABLE</text>
<text x="146.8" y="225.6">GNDA</text>
<text x="163.1" y="225.5">GNDA</text>
<text x="105.9" y="233.2">IN_RES2</text>
<text x="105.9" y="230.7">IN_RES1</text>
<text x="146.8" y="228.2">GNDA</text>
<text x="163.1" y="228">GNDA</text>
<text x="105.9" y="235.8">IN_RES3</text>
<text x="105.9" y="245.9">IN_MAP3</text>
<text x="105.9" y="243.4">IN_MAP2</text>
<text x="105.9" y="240.9">IN_MAP1</text>
<text x="105.9" y="251">IN_AUX1</text>
<text x="105.9" y="256.1">IN_AUX3</text>
<text x="105.9" y="253.6">IN_AUX2</text>
<text x="105.9" y="258.6">IN_AUX4</text>
<text x="105.9" y="263.7">IN_SENS1</text>
<text x="105.9" y="268.8">IN_SENS3</text>
<text x="105.9" y="266.3">IN_SENS2</text>
<text x="105.9" y="273.9">IN_KNOCK</text>
<text x="105.9" y="271.3">IN_SENS4</text>
<text x="105.9" y="281.5">IN_D2</text>
<text x="105.9" y="279">IN_D1</text>
<text x="105.9" y="286.6">IN_D4</text>
<text x="105.9" y="284">IN_D3</text>
<text x="105.9" y="291.7">VREF1</text>
<text x="105.9" y="294.2">VREF2</text>
<text x="105.9" y="296.7">V33_REF</text>
<text x="105.9" y="301.8">OUT_PWR_EN</text>
<text x="105.9" y="306.9">IN_VIGN</text>
<text x="105.9" y="309.4">VBAT</text>
<text x="105.9" y="312">VCC</text>
<text x="91.5" y="312.3">+5V</text>
<text x="105.9" y="314.5">GND</text>
<text x="95.7" y="318.5">GND</text>
</g>
<g font-size="1.8" fill="#725600">
<text x="85.7" y="73.2">OUT_IGN1</text>
<text x="85.7" y="75.8">OUT_IGN2</text>
<text x="85.7" y="78.3">OUT_IGN3</text>
<text x="85.7" y="83.4">OUT_IGN5</text>
<text x="85.7" y="80.8">OUT_IGN4</text>
<text x="85.7" y="85.9">OUT_IGN6</text>
<text x="90.4" y="88.5">VVT1</text>
<text x="90.4" y="91">VVT2</text>
<text x="86.9" y="98.6">MCU_INJ1</text>
<text x="86.9" y="101.2">MCU_INJ2</text>
<text x="86.9" y="106.2">MCU_INJ4</text>
<text x="86.9" y="103.7">MCU_INJ3</text>
<text x="161.7" y="106.2">CAN+</text>
<text x="82.5" y="113.9">D4_PULLDOWN</text>
<text x="86.9" y="108.8">MCU_INJ5</text>
<text x="86.9" y="111.3">MCU_INJ6</text>
<text x="161.7" y="108.8">CAN-</text>
<text x="82.5" y="116.4">D5_PULLDOWN</text>
<text x="85.7" y="124">MCU_IDLE1</text>
<text x="78.1" y="131.6">THRESHOLD_VR_CM</text>
<text x="84.9" y="129.1">MCU_BOOST</text>
<text x="87.5" y="126.6">ETB_PWM</text>
<text x="78.3" y="136.7">THRESHOLD_VR_CR</text>
<text x="85.7" y="134.2">MCU_IDLE2</text>
<text x="92.3" y="139.3">HS1</text>
<text x="92.3" y="141.8">HS2</text>
<text x="83.1" y="149.4">TACH_PULLUP</text>
<text x="79.3" y="152">CRANK_P_PULLUP</text>
<text x="79.3" y="159.6">CRANK_N_PULLUP</text>
<text x="82.9" y="157">TEMP_PULLUP</text>
<text x="79.2" y="164.7">2STEP_PULLDOWN</text>
<text x="82.5" y="167.2">D3_PULLDOWN</text>
<text x="92.1" y="162.1">NOS</text>
<text x="80.7" y="169.7">CAM_VR_PULLUP</text>
<text x="91.5" y="172.3">MAIN</text>
<text x="80.9" y="174.8">MCU_FAN_RELAY</text>
<text x="82.5" y="179.9">D2_PULLDOWN</text>
<text x="84.1" y="177.4">PUMP_RELAY</text>
<text x="161.7" y="185">ETB_DIR</text>
<text x="83.9" y="190.1">IN_CAM_HALL</text>
<text x="86.9" y="187.5">IN_CRANK</text>
<text x="161.7" y="187.5">ETB_DIS</text>
<text x="161.7" y="190.1">TACH</text>
<text x="87.3" y="192.6">IN_2STEP</text>
<text x="88.5" y="197.7">IN_TPS1</text>
<text x="161.7" y="192.6">CAM_PULLDOWN</text>
<text x="88.2" y="202.8">IN_PPS1</text>
<text x="91.8" y="200.2">AIN1</text>
<text x="91.8" y="205.3">AIN2</text>
<text x="89.8" y="215.5">IN_CLT</text>
<text x="90.4" y="210.4">IN_IAT</text>
<text x="89.7" y="225.6">IN_AFR</text>
<text x="81.9" y="233.2">VR_ANALOG_CM</text>
<text x="86" y="230.7">IN_CAM_VR</text>
<text x="82" y="235.8">VR_ANALOG_CR</text>
<text x="88.1" y="245.9">IN_MAP2</text>
<text x="89.3" y="243.4">IN_MAP</text>
<text x="91.8" y="240.9">AIN3</text>
<text x="88.5" y="251">IN_TPS2</text>
<text x="88.2" y="253.6">IN_PPS2</text>
<text x="91.8" y="256.1">AIN4</text>
<text x="88.6" y="258.6">IN_FLEX</text>
<text x="90.6" y="263.7">IN_D2</text>
<text x="90.6" y="266.3">IN_D3</text>
<text x="90.6" y="268.8">IN_D4</text>
<text x="86.6" y="273.9">IN_KNOCK</text>
<text x="90.6" y="271.3">IN_D5</text>
<text x="85.7" y="281.5">TLS115_PG</text>
<text x="90.3" y="279">HALL1</text>
<text x="90.3" y="286.6">HALL3</text>
<text x="90.3" y="284">HALL2</text>
<text x="91.4" y="291.7">VREF</text>
<text x="88.6" y="301.8">PWR_EN</text>
<text x="91.7" y="306.9">VIGN</text>
</g>
<g font-size="1.8" fill="#a90000">
<text x="99.6" y="74.7">W10</text>
<text x="99.6" y="72.1">W11</text>
<text x="100.2" y="77.2">W9</text>
<text x="155" y="72.1">E1</text>
<text x="155" y="74.7">E2</text>
<text x="155" y="77.2">E3</text>
<text x="100.2" y="82.3">W7</text>
<text x="100.2" y="79.8">W8</text>
<text x="155" y="79.8">E4</text>
<text x="100.2" y="89.9">W4</text>
<text x="100.2" y="87.4">W5</text>
<text x="100.2" y="84.8">W6</text>
<text x="154.3" y="89.9">N11</text>
<text x="154.3" y="92.5">N12</text>
<text x="154.3" y="95">N13</text>
<text x="247.7" y="92.5">A4</text>
<text x="99.8" y="100.1">E18</text>
<text x="99.8" y="97.5">E19</text>
<text x="154.3" y="97.5">N10</text>
<text x="247.6" y="100.1">B5</text>
<text x="247.7" y="97.5">A5</text>
<text x="99.8" y="102.6">E29</text>
<text x="99.8" y="105.2">E30</text>
<text x="99.8" y="107.7">E31</text>
<text x="154.2" y="105.2">W12</text>
<text x="154.2" y="107.7">W13</text>
<text x="209.5" y="102.6">1</text>
<text x="209.5" y="105.2">2</text>
<text x="209.5" y="107.7">3</text>
<text x="247.6" y="107.7">B7</text>
<text x="247.7" y="105.2">A7</text>
<text x="99.8" y="110.2">E32</text>
<text x="99.8" y="112.8">E33</text>
<text x="209.5" y="110.2">4</text>
<text x="209.5" y="112.8">5</text>
<text x="247.6" y="112.8">B6</text>
<text x="247.7" y="110.2">A6</text>
<text x="99.8" y="115.3">E34</text>
<text x="154.3" y="117.9">N14</text>
<text x="154.3" y="115.3">N15</text>
<text x="99.8" y="125.5">E17</text>
<text x="99.8" y="122.9">E27</text>
<text x="154.3" y="125.5">N24</text>
<text x="182.2" y="124.2">12</text>
<text x="247.6" y="122.9">B8</text>
<text x="247.7" y="120.4">A8</text>
<text x="99.8" y="130.6">E15</text>
<text x="99.8" y="128">E16</text>
<text x="154.3" y="128">N25</text>
<text x="182.2" y="126.7">13</text>
<text x="261.4" y="129.5" transform="rotate(-90 261.4 129.5)">A1</text>
<text x="269" y="129.5" transform="rotate(-90 269 129.5)">S1</text>
<text x="99.8" y="133.1">E14</text>
<text x="99.8" y="135.6">E26</text>
<text x="154.3" y="135.6">N18</text>
<text x="182.8" y="134.4">2</text>
<text x="99.8" y="138.2">E25</text>
<text x="99.8" y="140.7">E28</text>
<text x="154.3" y="138.2">N17</text>
<text x="182.8" y="138.2">5</text>
<text x="182.8" y="140.7">6</text>
<text x="100.4" y="148.3">E8</text>
<text x="154.9" y="148.3">N2</text>
<text x="154.9" y="145.8">N3</text>
<text x="99.8" y="150.9">E12</text>
<text x="99.8" y="156">E21</text>
<text x="100.4" y="153.4">E6</text>
<text x="154.9" y="150.9">N1</text>
<text x="154.9" y="153.4">N4</text>
<text x="100.4" y="158.5">E7</text>
<text x="100.4" y="161">E9</text>
<text x="154.9" y="161">N8</text>
<text x="99.8" y="166.1">E22</text>
<text x="99.8" y="163.6">E23</text>
<text x="154.9" y="166.1">N6</text>
<text x="154.9" y="163.6">N7</text>
<text x="190.5" y="163.6">2</text>
<text x="190.5" y="166.1">4</text>
<text x="199.4" y="163.6">1</text>
<text x="199.4" y="166.1">3</text>
<text x="99.8" y="171.2">E10</text>
<text x="99.8" y="168.7">E11</text>
<text x="99.8" y="173.7">E24</text>
<text x="154.9" y="173.7">N9</text>
<text x="189.9" y="173.7">10</text>
<text x="190.5" y="168.7">6</text>
<text x="190.5" y="171.2">8</text>
<text x="199.4" y="168.7">5</text>
<text x="199.4" y="171.2">7</text>
<text x="199.4" y="173.7">9</text>
<text x="99.8" y="176.3">E13</text>
<text x="99.8" y="178.8">E20</text>
<text x="154.9" y="176.3">N5</text>
<text x="154.3" y="183.9">N16</text>
<text x="99.7" y="186.4">S22</text>
<text x="99.7" y="189">S24</text>
<text x="99.7" y="191.5">S25</text>
<text x="154.3" y="186.4">N19</text>
<text x="154.3" y="191.5">N20</text>
<text x="154.3" y="189">N21</text>
<text x="99.7" y="196.6">S30</text>
<text x="154.3" y="194.1">N23</text>
<text x="154.4" y="196.6">E35</text>
<text x="99.7" y="201.7">S31</text>
<text x="99.7" y="199.1">S32</text>
<text x="154.4" y="199.1">E36</text>
<text x="99.7" y="209.3">S26</text>
<text x="99.7" y="204.2">S33</text>
<text x="154.3" y="209.3">N28</text>
<text x="99.7" y="211.8">S27</text>
<text x="99.7" y="214.4">S28</text>
<text x="154.3" y="211.8">N22</text>
<text x="154.3" y="214.4">N32</text>
<text x="99.7" y="222">S16</text>
<text x="99.7" y="216.9">S29</text>
<text x="154.3" y="222">N30</text>
<text x="154.4" y="216.9">E38</text>
<text x="154.8" y="219.5">W2</text>
<text x="99.7" y="224.5">S15</text>
<text x="154.4" y="227.1">E39</text>
<text x="154.8" y="224.5">W1</text>
<text x="99.7" y="232.2">S14</text>
<text x="99.7" y="229.6">S17</text>
<text x="99.7" y="234.7">S18</text>
<text x="99.7" y="239.8">S21</text>
<text x="99.7" y="244.9">S19</text>
<text x="99.7" y="242.3">S20</text>
<text x="99.7" y="249.9">S13</text>
<text x="99.7" y="257.6">S10</text>
<text x="99.7" y="255">S11</text>
<text x="99.7" y="252.5">S12</text>
<text x="100.3" y="262.6">S9</text>
<text x="100.3" y="267.7">S7</text>
<text x="100.3" y="265.2">S8</text>
<text x="99.7" y="272.8">S23</text>
<text x="100.3" y="270.3">S6</text>
<text x="100.3" y="280.4">S3</text>
<text x="100.3" y="277.9">S4</text>
<text x="100.3" y="285.5">S1</text>
<text x="100.3" y="283">S2</text>
<text x="99.7" y="290.6">S35</text>
<text x="100.3" y="293.1">S5</text>
<text x="100.2" y="295.7">W3</text>
<text x="99.7" y="305.8">N26</text>
<text x="99.7" y="300.7">N29</text>
<text x="99.7" y="308.4">N27</text>
<text x="99.7" y="310.9">N31</text>
<text x="100.9" y="313.4">G</text>
</g>
<g font-size="1.8" fill="#0f0f0f">
<text x="240" y="92.2">VBUS</text>
<text x="214.2" y="107.4">USB+</text>
<text x="214.2" y="104.9">USB-</text>
<text x="214.6" y="102.3">VBUS</text>
<text x="239.6" y="104.9">USB-</text>
<text x="239.6" y="109.9">USB+</text>
<text x="162.6" y="135.3">UART_RX</text>
<text x="162.6" y="137.9">UART_TX</text>
<text x="162.6" y="145.5">USB+</text>
<text x="162.6" y="148">USB-</text>
<text x="162.6" y="153.1">VBUS</text>
<text x="162.6" y="160.7">SWCLK</text>
<text x="162.6" y="163.3">SWDIO</text>
<text x="162.6" y="165.8">SWO</text>
<text x="179.1" y="173.5">NRESET</text>
</g>
<g font-size="1.8" fill="#0000c2">
<text x="204.2" y="125.7">Bluetooth</text>
<text x="214.3" y="125.7">Module</text>
<text x="201.6" y="155.4">MCU Debug</text>
<text x="213.7" y="155.4">Port</text>
<text x="85.1" y="222.2">Wake-up</text>
<text x="94.8" y="222.2">pin:</text>
<text x="83.2" y="281.9">HALL</text>
</g>
<g font-size="1.5" fill="#840000">
<text x="119.3" y="184.9">PIN</text>
<text x="126.5" y="184.9">EINT</text>
<text x="119" y="187.4">PB1</text>
<text x="119.1" y="190">PA6</text>
<text x="127.2" y="187.4">E1</text>
<text x="127.2" y="190">E6</text>
<text x="118.6" y="192.5">PF11</text>
<text x="119.1" y="195.1">PF2</text>
<text x="126.7" y="192.5">E11</text>
<text x="119.1" y="203.9">PA3</text>
<text x="119.1" y="198.9">PA4</text>
<text x="127.2" y="203.9">E3</text>
<text x="127.2" y="198.9">E4</text>
<text x="119" y="211.6">PC3</text>
<text x="127.2" y="211.6">E3</text>
<text x="119" y="216.6">PC2</text>
<text x="127.2" y="216.6">E2</text>
<text x="119.1" y="223">PA0</text>
<text x="119.1" y="225.5">PA1</text>
<text x="127.2" y="223">E0</text>
<text x="127.2" y="225.5">E1</text>
<text x="118.6" y="233.2">PF10</text>
<text x="119.1" y="230.6">PF9</text>
<text x="126.7" y="233.2">E10</text>
<text x="127.2" y="230.6">E9</text>
<text x="132.5" y="233.2">ADC3</text>
<text x="132.5" y="230.6">ADC3</text>
<text x="119.1" y="235.7">PF8</text>
<text x="127.2" y="235.7">E8</text>
<text x="132.5" y="235.7">ADC3</text>
<text x="119" y="240.8">PC0</text>
<text x="119" y="243.3">PC1</text>
<text x="119.1" y="245.9">PA2</text>
<text x="127.2" y="240.8">E0</text>
<text x="127.2" y="243.3">E1</text>
<text x="127.2" y="245.9">E2</text>
<text x="119" y="250.9">PB0</text>
<text x="127.2" y="250.9">E0</text>
<text x="116.9" y="253.5">PC4/PE9</text>
<text x="119" y="256">PC5</text>
<text x="127.2" y="253.5">E4</text>
<text x="127.2" y="256">E5</text>
<text x="116.5" y="258.6">PA7/PE11</text>
<text x="119.1" y="263.6">PF3</text>
<text x="127.2" y="263.6">E3</text>
<text x="127.2" y="258.6">E7</text>
<text x="119.1" y="266.2">PF4</text>
<text x="119.1" y="268.7">PF5</text>
<text x="127.2" y="266.2">E4</text>
<text x="127.2" y="268.7">E5</text>
<text x="119.1" y="271.3">PF6</text>
<text x="119.1" y="273.8">PF7</text>
<text x="127.2" y="271.3">E6</text>
<text x="127.2" y="273.8">E7</text>
<text x="118.6" y="278.9">PE12</text>
<text x="118.6" y="281.4">PE13</text>
<text x="126.7" y="278.9">E12</text>
<text x="126.7" y="281.4">E13</text>
<text x="118.6" y="284">PE14</text>
<text x="118.6" y="286.5">PE15</text>
<text x="126.7" y="284">E14</text>
<text x="126.7" y="286.5">E15</text>
<text x="118.6" y="301.7">PE10</text>
<text x="119.1" y="306.8">PA5</text>
<text x="127.2" y="306.8">E5</text>
</g>
<g font-size="1.4" fill="#840000">
<text x="139.7" y="131.5">F40x</text>
<text x="144.2" y="131.5">does</text>
<text x="148.7" y="131.5">not</text>
<text x="139.7" y="134">have</text>
<text x="144.1" y="134">UART8</text>
</g>
</svg>
